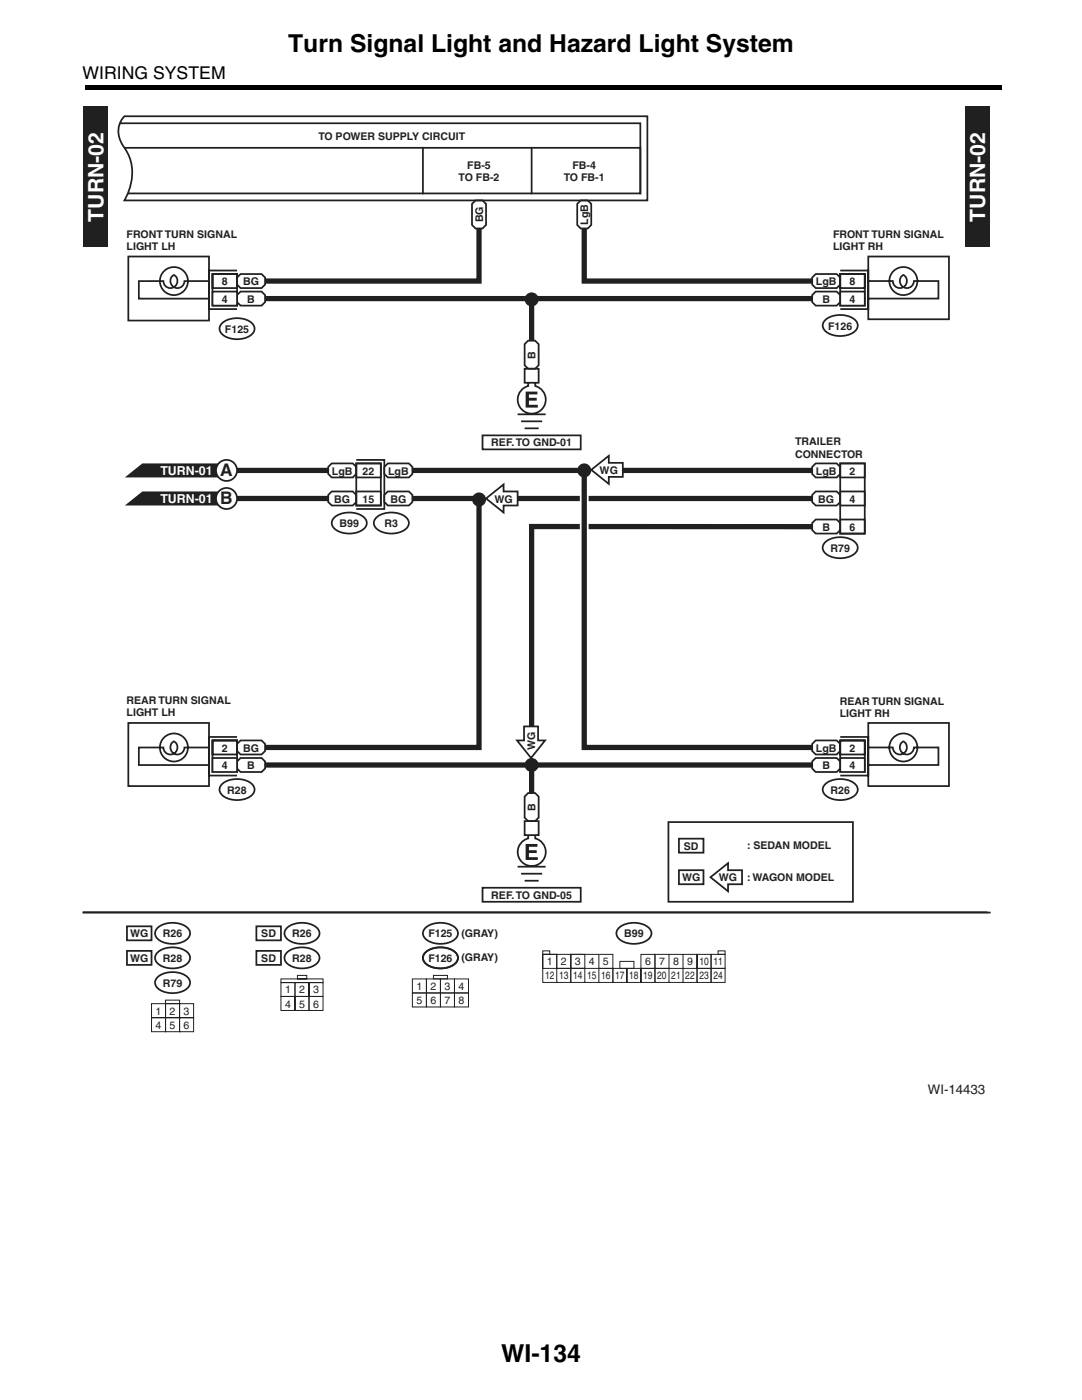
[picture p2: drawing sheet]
<svg xmlns="http://www.w3.org/2000/svg" width="216mm" height="279mm" viewBox="0 0 216 279" stroke-linecap="round" stroke-linejoin="round" font-family="sans-serif">
<path d="M17 17h183v.8h-183z" fill="#000"/>
<path d="M16.5 182.2h181.2" fill="none" stroke="#231f20" stroke-width=".35"/>
<g fill="#231f20">
<path d="M16.6 21.3h4.9v28h-4.9z"/>
<path d="M192.8 21.3h4.9v28h-4.9z"/>
</g>
<path d="M23.9 24.6h103.9v14h-102.3M24.8 23.2h104.4v16.8h-104.4a10.5 10.5 0 0 0 .8-9.1l-.8-1.4a4.6 4.6 0 0 1 0-6.3zM24.8 29.5h103v9.1M84.4 29.5v9.1M106.1 29.5v9.1M94.2 40.7l.7-.7h1.4l.7 .7v4.2l-.7 .7h-1.4l-.7-.7zM115.9 40h1.4l.7 .7v4.2l-.7 .7h-1.4l-.7-.7v-4.2zM16.5 182.1h180.6" fill="none" stroke="#231f20" stroke-width=".35"/>
<path d="M45.2 93.9h20.3M82.2 99.5h13.4M101.2 99.5h60.9M162.1 105.1h-56v42.7M52.9 152.7h53.2M106.1 152v6.3" fill="none" stroke="#231f20" stroke-width="1.1" stroke-linecap="butt"/>
<path d="M116.6 95.3v16.1" fill="none" stroke="#fff" stroke-width="1.8" stroke-linecap="butt"/>
<g fill="#231f20">
<circle cx="106.1" cy="59.8" r="1.4"/>
<circle cx="116.6" cy="93.9" r="1.4"/>
<circle cx="95.6" cy="99.7" r="1.4"/>
<circle cx="106.1" cy="152.7" r="1.4"/>
</g>
<g fill="none" stroke="#231f20" stroke-width=".35">
<path d="M167.7 54h5.6v7.7h-5.6M173.3 51.2h16.1v12.5h-16.1zM173.3 56.1h4.9a1.4 1.4 0 0 0 2.1 1.2 1.4 1.4 0 0 0 0-2.4 1.4 1.4 0 0 0 0 2.4 1.4 1.4 0 0 0 2.1-1.2h4.9v3.5h-14M164.6 64.1a4.8 4.8 0 0 1 6.3 0 1.63 1.63 0 0 1-1 2.5 4.9 4.9 0 0 1-5.3-.7 1.38 1.38 0 0 1 0-1.8zM66.6 103.5a4.8 4.8 0 0 1 6.3 0 1.63 1.63 0 0 1-1 2.5 4.9 4.9 0 0 1-5.3-.7 1.38 1.38 0 0 1 0-1.8zM75 103.5a4.8 4.8 0 0 1 6.3 0 1.63 1.63 0 0 1-1 2.5 4.9 4.9 0 0 1-5.3-.7 1.38 1.38 0 0 1 0-1.8z"/>
<circle cx="180.3" cy="56.1" r="2.8"/>
</g>
<path d="M162.8 54.7h4.2l.7 .7v1.4l-.7 .7h-4.2l-.7-.7v-1.4z" fill="#fff"/>
<path d="M162.8 54.7h4.2l.7 .7v1.4l-.7 .7h-4.2l-.7-.7v-1.4z" fill="none" stroke="#231f20" stroke-width=".35"/>
<path d="M167.7 54.7h4.9v2.8h-4.9z" fill="#fff"/>
<path d="M167.7 54.7h4.9v2.8h-4.9zM167.7 54.7h4.9v6.3h-4.9z" fill="none" stroke="#231f20" stroke-width=".35"/>
<path d="M162.8 58.2h4.2l.7 .7v1.4l-.7 .7h-4.2l-.7-.7v-1.4z" fill="#fff"/>
<path d="M162.8 58.2h4.2l.7 .7v1.4l-.7 .7h-4.2l-.7-.7v-1.4z" fill="none" stroke="#231f20" stroke-width=".35"/>
<path d="M167.7 58.2h4.9v2.8h-4.9z" fill="#fff"/>
<g fill="none" stroke="#231f20" stroke-width=".35">
<path d="M167.7 58.2h4.9v2.8h-4.9zM164.6 156.7a4.8 4.8 0 0 1 6.3 0 1.63 1.63 0 0 1-1 2.6 4.9 4.9 0 0 1-5.3-.8 1.38 1.38 0 0 1 0-1.8zM167.7 147.1h5.6v7.7h-5.6M173.3 144.3h16.1v12.6h-16.1zM173.3 149.2h4.9a1.4 1.4 0 0 0 2.1 1.2 1.4 1.4 0 0 0 0-2.4 1.4 1.4 0 0 0 0 2.4 1.4 1.4 0 0 0 2.1-1.2h4.9v3.5h-14"/>
<circle cx="180.3" cy="149.2" r="2.8"/>
</g>
<path d="M162.8 147.8h4.2l.7 .7v1.4l-.7 .7h-4.2l-.7-.7v-1.4z" fill="#fff"/>
<path d="M162.8 147.8h4.2l.7 .7v1.4l-.7 .7h-4.2l-.7-.7v-1.4z" fill="none" stroke="#231f20" stroke-width=".35"/>
<path d="M167.7 147.8h4.9v2.8h-4.9z" fill="#fff"/>
<path d="M167.7 147.8h4.9v2.8h-4.9zM167.7 147.8h4.9v6.3h-4.9z" fill="none" stroke="#231f20" stroke-width=".35"/>
<path d="M162.8 151.3h4.2l.7 .7v1.4l-.7 .7h-4.2l-.7-.7v-1.4z" fill="#fff"/>
<path d="M162.8 151.3h4.2l.7 .7v1.4l-.7 .7h-4.2l-.7-.7v-1.4z" fill="none" stroke="#231f20" stroke-width=".35"/>
<path d="M167.7 151.3h4.9v2.8h-4.9z" fill="#fff"/>
<g fill="none" stroke="#231f20" stroke-width=".35">
<path d="M25.6 51.2h16.1v12.8h-16.1zM41.6 56.1h-4.8a1.4 1.4 0 0 1-2.1 1.2 1.4 1.4 0 0 1 0-2.4 1.4 1.4 0 0 1 0 2.4 1.4 1.4 0 0 1-2.1-1.2h-4.9v3.5h13.9M47.3 54h-5.6v7.7h5.6M44.2 64.7a4.8 4.8 0 0 1 6.3 0 1.63 1.63 0 0 1-1 2.6 4.9 4.9 0 0 1-5.3-.8 1.38 1.38 0 0 1 0-1.8zM167.7 151.3h4.9v2.8h-4.9z"/>
<circle cx="34.7" cy="56.1" r="2.8"/>
</g>
<path d="M47.3 55.4l.7-.7h4.2l.7 .7v1.4l-.7 .7h-4.2l-.7-.7z" fill="#fff"/>
<path d="M47.3 55.4l.7-.7h4.2l.7 .7v1.4l-.7 .7h-4.2l-.7-.7z" fill="none" stroke="#231f20" stroke-width=".35"/>
<path d="M42.4 54.7h4.9v2.8h-4.9z" fill="#fff"/>
<path d="M42.4 54.7h4.9v2.8h-4.9zM42.4 54.7h4.9v6.3h-4.9z" fill="none" stroke="#231f20" stroke-width=".35"/>
<path d="M48 58.2h4.2l.7 .7v1.4l-.7 .7h-4.2l-.7-.7v-1.4z" fill="#fff"/>
<path d="M48 58.2h4.2l.7 .7v1.4l-.7 .7h-4.2l-.7-.7v-1.4z" fill="none" stroke="#231f20" stroke-width=".35"/>
<path d="M42.4 58.2h4.9v2.8h-4.9z" fill="#fff"/>
<g fill="none" stroke="#231f20" stroke-width=".35">
<path d="M42.4 58.2h4.9v2.8h-4.9zM25.6 144.3h16.1v12.6h-16.1zM41.6 149.2h-4.8a1.4 1.4 0 0 1-2.1 1.2 1.4 1.4 0 0 1 0-2.4 1.4 1.4 0 0 1 0 2.4 1.4 1.4 0 0 1-2.1-1.2h-4.9v3.5h13.9M44.2 156.7a4.8 4.8 0 0 1 6.3 0 1.63 1.63 0 0 1-1 2.5 4.9 4.9 0 0 1-5.3-.7 1.38 1.38 0 0 1 0-1.8zM47.3 147.1h-5.6v7.7h5.6"/>
<circle cx="34.7" cy="149.2" r="2.8"/>
</g>
<path d="M47.3 148.5l.7-.7h4.2l.7 .7v1.4l-.7 .7h-4.2l-.7-.7z" fill="#fff"/>
<path d="M47.3 148.5l.7-.7h4.2l.7 .7v1.4l-.7 .7h-4.2l-.7-.7z" fill="none" stroke="#231f20" stroke-width=".35"/>
<path d="M42.4 147.8h4.9v2.8h-4.9z" fill="#fff"/>
<path d="M42.4 147.8h4.9v2.8h-4.9zM42.4 147.8h4.9v6.3h-4.9z" fill="none" stroke="#231f20" stroke-width=".35"/>
<path d="M47.3 152l.7-.7h4.2l.7 .7v1.4l-.7 .7h-4.2l-.7-.7z" fill="#fff"/>
<path d="M47.3 152l.7-.7h4.2l.7 .7v1.4l-.7 .7h-4.2l-.7-.7z" fill="none" stroke="#231f20" stroke-width=".35"/>
<path d="M42.4 151.3h4.9v2.8h-4.9z" fill="#fff"/>
<path d="M105.4 68h1.4l.7 .7v4.2l-.7 .7h-1.4l-.7-.7v-4.2zM96.3 86.9h19.6v2.8h-19.6zM42.4 151.3h4.9v2.8h-4.9z" fill="none" stroke="#231f20" stroke-width=".35"/>
<path d="M52.9 59.6h109.2M95.6 45.6v10.5h-42.7M116.6 45.6v10.5h45.5" fill="none" stroke="#231f20" stroke-width="1.1" stroke-linecap="butt"/>
<path d="M104.9 78.2h2.4v.5h-1.7v.7h1.5v.6h-1.5v.8h1.7v.6h-2.4z" fill="#231f20"/>
<path d="M104.7 73.6h2.8v2.8h-2.8zM105.4 76.4v.7a2.8 2.8 0 0 0-1.6 4.3 2.8 2.8 0 0 0 4.6 0 2.8 2.8 0 0 0-1.6-4.3v-.7M103.3 82.7h5.6M104 84.1h4.2M104.7 85.5h2.8M105.4 158.3h1.4l.7 .7v4.2l-.7 .7h-1.4l-.7-.7v-4.2zM96.3 177.2h19.6v2.8h-19.6z" fill="none" stroke="#231f20" stroke-width=".35"/>
<path d="M106.1 59.6v8.4" fill="none" stroke="#231f20" stroke-width="1.1" stroke-linecap="butt"/>
<path d="M104.9 168.5h2.4v.5h-1.7v.7h1.5v.6h-1.5v.8h1.7v.6h-2.4z" fill="#231f20"/>
<path d="M103.3 173h5.6M104 174.4h4.2M104.7 163.9h2.8v2.8h-2.8zM104.7 175.8h2.8M105.4 166.7v.7a2.8 2.8 0 0 0-1.6 4.3 2.8 2.8 0 0 0 4.6 0 2.8 2.8 0 0 0-1.6-4.3v-.7" fill="none" stroke="#231f20" stroke-width=".35"/>
<path d="M24.9 95.3l3.5-2.8h16.8v2.8z" fill="#231f20"/>
<circle cx="45.2" cy="93.9" r="2.1" fill="#fff"/>
<circle cx="45.2" cy="93.9" r="2.1" fill="none" stroke="#231f20" stroke-width=".35"/>
<path d="M45.2 99.5h20.3" fill="none" stroke="#231f20" stroke-width="1.1" stroke-linecap="butt"/>
<path d="M24.9 100.9l3.5-2.8h16.8v2.8z" fill="#231f20"/>
<circle cx="45.2" cy="99.5" r="2.1" fill="#fff"/>
<g fill="none" stroke="#231f20" stroke-width=".35">
<path d="M71.1 91.8h5.6v9.8h-5.6"/>
<circle cx="45.2" cy="99.5" r="2.1"/>
</g>
<path d="M65.5 93.2l.7-.7h4.2l.7 .7v1.4l-.7 .7h-4.2l-.7-.7z" fill="#fff"/>
<path d="M65.5 93.2l.7-.7h4.2l.7 .7v1.4l-.7 .7h-4.2l-.7-.7z" fill="none" stroke="#231f20" stroke-width=".35"/>
<path d="M71.1 92.5h4.9v2.8h-4.9z" fill="#fff"/>
<path d="M71.1 92.5h4.9v2.8h-4.9z" fill="none" stroke="#231f20" stroke-width=".35"/>
<path d="M66.2 98.1h4.2l.7 .7v1.4l-.7 .7h-4.2l-.7-.7v-1.4z" fill="#fff"/>
<path d="M66.2 98.1h4.2l.7 .7v1.4l-.7 .7h-4.2l-.7-.7v-1.4z" fill="none" stroke="#231f20" stroke-width=".35"/>
<path d="M71.1 98.1h4.9v2.8h-4.9z" fill="#fff"/>
<path d="M71.1 98.1h4.9v2.8h-4.9z" fill="none" stroke="#231f20" stroke-width=".35"/>
<path d="M76.7 93.2l.7-.7h4.2l.7 .7v1.4l-.7 .7h-4.2l-.7-.7z" fill="#fff"/>
<path d="M76.7 93.2l.7-.7h4.2l.7 .7v1.4l-.7 .7h-4.2l-.7-.7z" fill="none" stroke="#231f20" stroke-width=".35"/>
<path d="M77.4 98.1h4.2l.7 .7v1.4l-.7 .7h-4.2l-.7-.7v-1.4z" fill="#fff"/>
<path d="M71.1 92.5h4.9v8.4h-4.9zM77.4 98.1h4.2l.7 .7v1.4l-.7 .7h-4.2l-.7-.7v-1.4zM164.6 108.4a4.8 4.8 0 0 1 6.3 0 1.63 1.63 0 0 1-1 2.6 4.9 4.9 0 0 1-5.3-.7 1.38 1.38 0 0 1 0-1.9z" fill="none" stroke="#231f20" stroke-width=".35"/>
<path d="M82.3 93.9h34.3M122.2 93.9h39.9" fill="none" stroke="#231f20" stroke-width="1.1" stroke-linecap="butt"/>
<path d="M162.1 93.2l.7-.7h4.2l.7 .7v1.4l-.7 .7h-4.2l-.7-.7z" fill="#fff"/>
<path d="M162.1 93.2l.7-.7h4.2l.7 .7v1.4l-.7 .7h-4.2l-.7-.7z" fill="none" stroke="#231f20" stroke-width=".35"/>
<path d="M167.7 92.5h4.9v2.8h-4.9z" fill="#fff"/>
<path d="M167.7 92.5h4.9v2.8h-4.9z" fill="none" stroke="#231f20" stroke-width=".35"/>
<path d="M162.8 98.1h4.2l.7 .7v1.4l-.7 .7h-4.2l-.7-.7v-1.4z" fill="#fff"/>
<path d="M162.8 98.1h4.2l.7 .7v1.4l-.7 .7h-4.2l-.7-.7v-1.4z" fill="none" stroke="#231f20" stroke-width=".35"/>
<path d="M167.7 98.1h4.9v2.8h-4.9z" fill="#fff"/>
<path d="M167.7 98.1h4.9v2.8h-4.9z" fill="none" stroke="#231f20" stroke-width=".35"/>
<path d="M162.8 103.7h4.2l.7 .7v1.4l-.7 .7h-4.2l-.7-.7v-1.4z" fill="#fff"/>
<path d="M162.8 103.7h4.2l.7 .7v1.4l-.7 .7h-4.2l-.7-.7v-1.4z" fill="none" stroke="#231f20" stroke-width=".35"/>
<path d="M167.7 103.7h4.9v2.8h-4.9z" fill="#fff"/>
<path d="M167.7 92.5h4.9v14h-4.9zM167.7 103.7h4.9v2.8h-4.9zM25.3 189.8h4.9v2.8h-4.9zM25.3 184.9h4.9v2.8h-4.9zM31.3 185.4a4.8 4.8 0 0 1 6.3 0 1.63 1.63 0 0 1-1 2.5 4.9 4.9 0 0 1-5.3-.7 1.38 1.38 0 0 1 0-1.8zM31.3 190.3a4.8 4.8 0 0 1 6.3 0 1.63 1.63 0 0 1-1 2.5 4.9 4.9 0 0 1-5.3-.7 1.38 1.38 0 0 1 0-1.8zM51.2 184.9h4.9v2.8h-4.9zM51.2 189.8h4.9v2.8h-4.9zM57.1 185.4a4.8 4.8 0 0 1 6.3 0 1.63 1.63 0 0 1-.9 2.6 4.9 4.9 0 0 1-5.4-.8 1.38 1.38 0 0 1 0-1.8zM57.1 190.3a4.8 4.8 0 0 1 6.3 0 1.63 1.63 0 0 1-.9 2.6 4.9 4.9 0 0 1-5.4-.8 1.38 1.38 0 0 1 0-1.8zM123.4 185.4a4.8 4.8 0 0 1 6.3 0 1.63 1.63 0 0 1-1 2.5 4.9 4.9 0 0 1-5.3-.7 1.38 1.38 0 0 1 0-1.8z" fill="none" stroke="#231f20" stroke-width=".35"/>
<path d="M95.6 99.5v49.7h-42.7M116.6 93.9v55.3h45.5M106.1 152.7h56" fill="none" stroke="#231f20" stroke-width="1.1" stroke-linecap="butt"/>
<g fill="none" stroke="#231f20" stroke-width=".2">
<path d="M106.1 152.7h56M56.1 196.1h2.8v2.8h-2.8zM56.1 198.9h2.8v2.8h-2.8zM56.1 195.4h8.4v.7h-8.4zM58.9 196.1h2.8v2.8h-2.8zM58.9 198.9h2.8v2.8h-2.8zM59.4 194.7h1.8v.7h-1.8zM61.7 196.1h2.8v2.8h-2.8zM61.7 198.9h2.8v2.8h-2.8zM108.3 190.5h2.8v2.8h-2.8zM108.3 189.8h1.4v.7h-1.4zM111.1 190.5h2.8v2.8h-2.8z"/>
<path d="M111.1 193.3h2.8v2.8h-2.8zM111.1 190.5h-2.8v5.6h2.8M113.9 190.5h8.4v2.8h-8.4zM116.7 196.1v-5.6h-2.8v2.8h2.8h-2.8v2.8h5.6M119.5 193.3h2.8v2.8h-2.8zM119.5 190.5v2.8M122.3 193.3h2.8v2.8h-2.8zM123.7 191.9h2.8v1.4h-2.8zM125.1 193.3h2.8v2.8h-2.8zM127.9 190.5h2.8v2.8h-2.8zM127.9 193.3h2.8v2.8h-2.8zM130.7 190.5h2.8v2.8h-2.8z"/>
<path d="M130.7 193.3h2.8v2.8h-2.8zM133.5 190.5h5.6v5.6h-5.6M133.5 193.3h5.6M136.3 190.5v5.6M139.1 190.5h2.8v2.8h-2.8zM139.1 193.3h2.8v2.8h-2.8zM141.9 190.5h2.8v2.8h-2.8zM141.9 193.3h2.8v2.8h-2.8zM143.3 189.8h1.4v.7h-1.4z"/>
</g>
<path d="M141.8 175.1l3.5-2.8v1.4h2.8v2.8h-2.8v1.4z" fill="#fff"/>
<path d="M133.4 164.1h36.9v15.9h-36.9zM135.5 173.7h4.9v2.8h-4.9zM135.5 167.4h4.9v2.8h-4.9zM141.8 175.1l3.5-2.8v1.4h2.8v2.8h-2.8v1.4zM31.3 195.2a4.8 4.8 0 0 1 6.3 0 1.63 1.63 0 0 1-1 2.6 4.9 4.9 0 0 1-5.3-.7 1.38 1.38 0 0 1 0-1.9z" fill="none" stroke="#231f20" stroke-width=".35"/>
<path d="M33 199.7h2.8v.7h-2.8zM30.2 200.4h2.8v2.8h-2.8zM30.2 203.2h2.8v2.8h-2.8zM33 203.2h2.8v2.8h-2.8zM33 200.4h2.8v2.8h-2.8zM35.8 200.4h2.8v2.8h-2.8zM35.8 203.2h2.8v2.8h-2.8z" fill="none" stroke="#231f20" stroke-width=".2"/>
<path d="M118 93.8l3.5-2.8v1.4h2.8v2.8h-2.8v1.4z" fill="#fff"/>
<path d="M118 93.8l3.5-2.8v1.4h2.8v2.8h-2.8v1.4z" fill="none" stroke="#231f20" stroke-width=".35"/>
<path d="M97 99.5l3.5-2.8v1.4h2.8v2.8h-2.8v1.4z" fill="#fff"/>
<path d="M97 99.5l3.5-2.8v1.4h2.8v2.8h-2.8v1.4z" fill="none" stroke="#231f20" stroke-width=".35"/>
<path d="M104.6 145h2.8v2.8h1.4l-2.8 3.5-2.8-3.5h1.4z" fill="#fff"/>
<path d="M104.6 145h2.8v2.8h1.4l-2.8 3.5-2.8-3.5h1.4zM84.8 190.3a4.8 4.8 0 0 1 6.3 0 1.63 1.63 0 0 1-1 2.5 4.9 4.9 0 0 1-5.3-.7 1.38 1.38 0 0 1 0-1.8zM84.8 185.4a4.8 4.8 0 0 1 6.3 0 1.63 1.63 0 0 1-1 2.5 4.9 4.9 0 0 1-5.3-.7 1.38 1.38 0 0 1 0-1.8z" fill="none" stroke="#231f20" stroke-width=".35"/>
<path d="M82.3 195.4h2.8v2.8h-2.8zM82.3 198.2h2.8v2.8h-2.8zM85.1 195.4h2.8v2.8h-2.8zM85.1 198.2h2.8v2.8h-2.8zM86.5 194.7h2.8v.7h-2.8zM87.9 195.4h2.8v2.8h-2.8zM87.9 198.2h2.8v2.8h-2.8zM90.7 195.4h2.8v2.8h-2.8zM90.7 198.2h2.8v2.8h-2.8z" fill="none" stroke="#231f20" stroke-width=".2"/>
<g font-size="4.9">
<text x="57.5" y="10.3">Turn Signal Light and Hazard Light System</text>
<text x="100" y="271.9">WI-134</text>
</g>
<g font-size="4.2" fill="#fff">
<text x="20.6" y="44.2" transform="rotate(-90 20.6 44.2)">TURN-02</text>
<text x="196.7" y="44.2" transform="rotate(-90 196.7 44.2)">TURN-02</text>
</g>
<text font-size="3.5" x="16.5" y="15.7">WIRING SYSTEM</text>
<g font-size="3.5" fill="#231f20">
<text x="44" y="95">A</text>
<text x="44" y="100.6">B</text>
</g>
<text font-size="2.6" fill="#231f20" x="185.2" y="218.3">WI-14433</text>
<g font-size="2.5" fill="#fff">
<text x="32" y="94.9">TURN-01</text>
<text x="32" y="100.5">TURN-01</text>
</g>
<g font-size="2.1" fill="#231f20">
<text x="63.5" y="28">TO POWER SUPPLY CIRCUIT</text>
<text x="93.3" y="33.7">FB-5</text>
<text x="114.3" y="33.7">FB-4</text>
<text x="91.5" y="36.2">TO FB-2</text>
<text x="112.5" y="36.2">TO FB-1</text>
<text x="25.3" y="47.4">FRONT TURN SIGNAL</text>
<text x="96.4" y="44.4" transform="rotate(-90 96.4 44.4)">BG</text>
<text x="117.4" y="44.9" transform="rotate(-90 117.4 44.9)">LgB</text>
<text x="166.3" y="47.4">FRONT TURN SIGNAL</text>
<text x="25.3" y="49.9">LIGHT LH</text>
<text x="166.3" y="49.9">LIGHT RH</text>
<text x="44.3" y="56.9">8</text>
<text x="48.5" y="56.9">BG</text>
<text x="162.9" y="56.9">LgB</text>
<text x="169.6" y="56.9">8</text>
<text x="44.3" y="60.4">4</text>
<text x="49.4" y="60.4">B</text>
<text x="164.2" y="60.4">B</text>
<text x="165.3" y="65.8">F126</text>
<text x="169.6" y="60.4">4</text>
<text x="44.9" y="66.4">F125</text>
<text x="106.9" y="71.6" transform="rotate(-90 106.9 71.6)">B</text>
<text x="98.1" y="89.1">REF. TO GND-01</text>
<text x="158.7" y="88.9">TRAILER</text>
<text x="66.3" y="94.7">LgB</text>
<text x="72.4" y="94.7">22</text>
<text x="77.5" y="94.7">LgB</text>
<text x="119.7" y="94.6">WG</text>
<text x="158.7" y="91.4">CONNECTOR</text>
<text x="162.9" y="94.7">LgB</text>
<text x="169.6" y="94.7">2</text>
<text x="66.7" y="100.3">BG</text>
<text x="72.4" y="100.3">15</text>
<text x="77.9" y="100.3">BG</text>
<text x="98.7" y="100.3">WG</text>
<text x="163.3" y="100.3">BG</text>
<text x="169.6" y="100.3">4</text>
<text x="67.8" y="105.2">B99</text>
<text x="76.8" y="105.2">R3</text>
<text x="164.2" y="105.9">B</text>
<text x="169.6" y="105.9">6</text>
<text x="165.8" y="110.1">R79</text>
<text x="25.3" y="140.5">REAR TURN SIGNAL</text>
<text x="25.3" y="143">LIGHT LH</text>
<text x="167.6" y="140.7">REAR TURN SIGNAL</text>
<text x="167.6" y="143.2">LIGHT RH</text>
<text x="106.8" y="149.6" transform="rotate(-90 106.8 149.6)">WG</text>
<text x="44.3" y="150">2</text>
<text x="44.3" y="153.5">4</text>
<text x="48.5" y="150">BG</text>
<text x="49.4" y="153.5">B</text>
<text x="162.9" y="150">LgB</text>
<text x="164.2" y="153.5">B</text>
<text x="169.6" y="153.5">4</text>
<text x="169.6" y="150">2</text>
<text x="45.4" y="158.4">R28</text>
<text x="106.9" y="161.9" transform="rotate(-90 106.9 161.9)">B</text>
<text x="165.8" y="158.4">R26</text>
<text x="136.5" y="169.6">SD</text>
<text x="149.2" y="169.5">: SEDAN MODEL</text>
<text x="98.1" y="179.4">REF. TO GND-05</text>
<text x="136.1" y="175.9">WG</text>
<text x="143.5" y="175.9">WG</text>
<text x="149.2" y="175.8">: WAGON MODEL</text>
<text x="26" y="187.1">WG</text>
<text x="32.5" y="187.1">R26</text>
<text x="52.2" y="187.1">SD</text>
<text x="58.3" y="187.1">R26</text>
<text x="85.5" y="187.1">F125</text>
<text x="92.1" y="187">(GRAY)</text>
<text x="92.1" y="191.8">(GRAY)</text>
<text x="124.6" y="187.1">B99</text>
<text x="26" y="192">WG</text>
<text x="32.5" y="192">R28</text>
<text x="32.5" y="197">R79</text>
<text x="52.2" y="192">SD</text>
<text x="58.3" y="192">R28</text>
<text x="83.1" y="197.6">1</text>
<text x="85.5" y="192">F126</text>
<text x="85.9" y="197.6">2</text>
<text x="88.7" y="197.6">3</text>
<text x="91.5" y="197.6">4</text>
<text x="108.8" y="195.4">12</text>
<text x="109.1" y="192.6">1</text>
<text x="111.6" y="195.4">13</text>
<text x="111.9" y="192.6">2</text>
<text x="114.4" y="195.4">14</text>
<text x="114.7" y="192.6">3</text>
<text x="117.2" y="195.4">15</text>
<text x="117.5" y="192.6">4</text>
<text x="120" y="195.4">16</text>
<text x="120.3" y="192.6">5</text>
<text x="122.8" y="195.4">17</text>
<text x="125.6" y="195.4">18</text>
<text x="128.4" y="195.4">19</text>
<text x="128.7" y="192.6">6</text>
<text x="131.2" y="195.4">20</text>
<text x="131.5" y="192.6">7</text>
<text x="134" y="195.4">21 22</text>
<text x="134.3" y="192.6">8</text>
<text x="137.1" y="192.6">9</text>
<text x="139.6" y="195.5">23</text>
<text x="139.6" y="192.7">10</text>
<text x="142.4" y="192.7">11</text>
<text x="142.4" y="195.5">24</text>
<text x="31.1" y="202.5">1</text>
<text x="33.9" y="202.5">2</text>
<text x="36.7" y="202.5">3</text>
<text x="56.9" y="201.2">4</text>
<text x="56.9" y="198.3">1</text>
<text x="59.7" y="198.3">2</text>
<text x="59.7" y="201.2">5</text>
<text x="62.5" y="198.3">3</text>
<text x="62.5" y="201.2">6</text>
<text x="83.1" y="200.4">5</text>
<text x="85.9" y="200.4">6</text>
<text x="88.7" y="200.4">7</text>
<text x="91.5" y="200.4">8</text>
<text x="31.1" y="205.3">4</text>
<text x="33.9" y="205.3">5</text>
<text x="36.7" y="205.3">6</text>
</g>
</svg>
